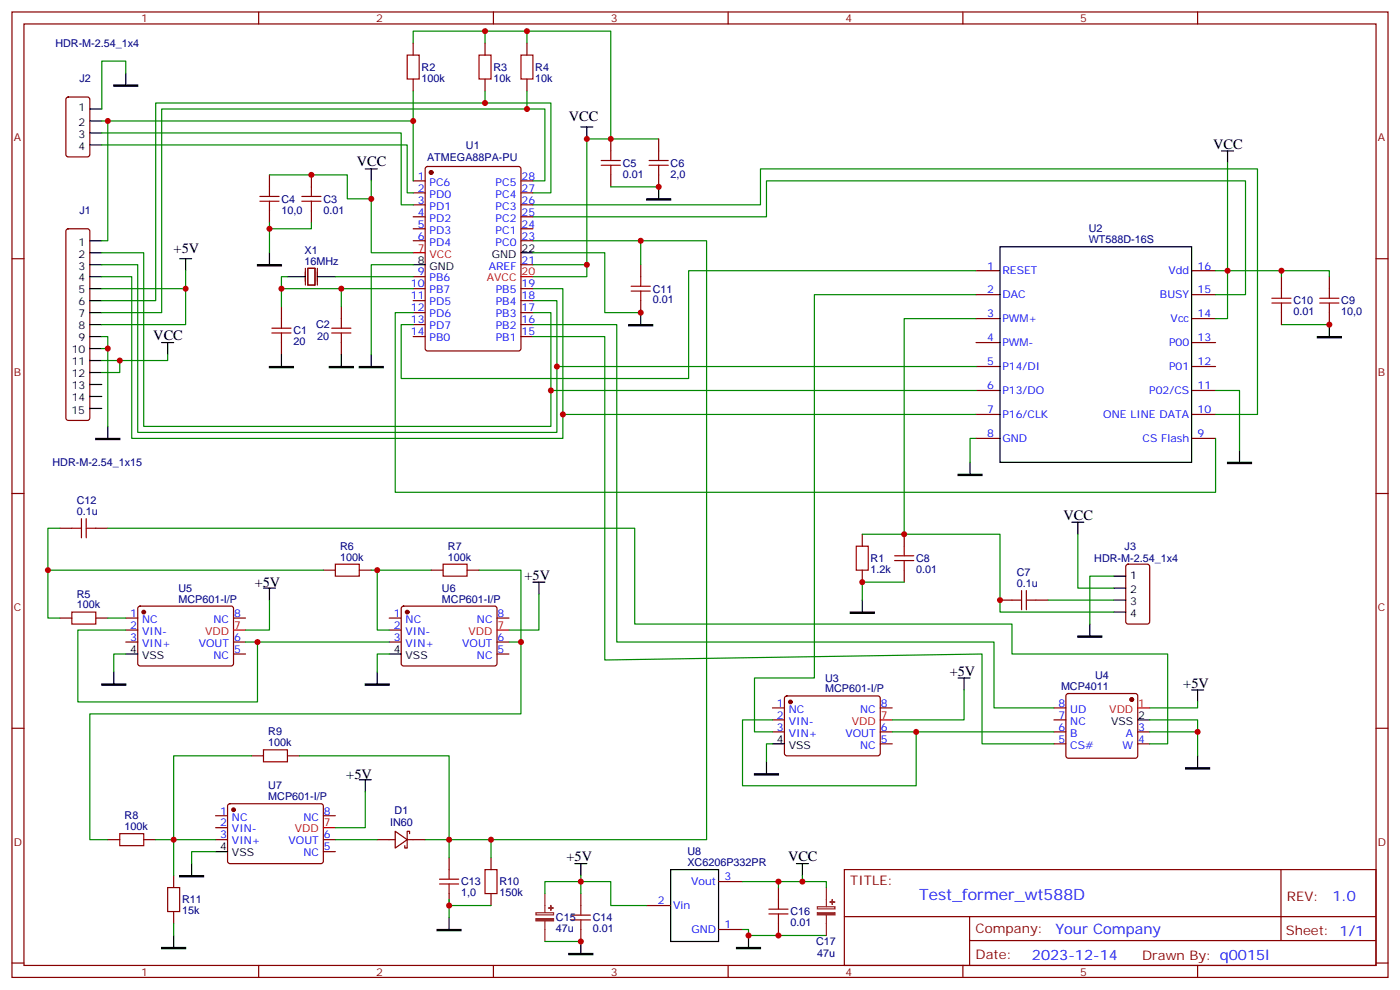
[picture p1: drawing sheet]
<svg xmlns="http://www.w3.org/2000/svg" width="412mm" height="292mm" viewBox="0 0 412 292" stroke-linecap="round" stroke-linejoin="round" font-family="sans-serif">
<g fill="none" stroke="#870000" stroke-width=".35">
<path d="M3.5 3.5h405.4v284.4h-405.4zM7.1 7.1h398.2v277.2h-398.2zM76.2 3.5v3.6M121.7 12.7v3.5M142.9 12.7v3.5M145.3 3.5v3.6M155.2 12.7v3.5M214.5 3.5v3.6M283.6 3.5v3.6M352.8 3.5v3.6M19.6 28.8l.5-.2h5.7l.6 .4 .1 16.5-.5 .7h-5.9l-.6-.4-.1-16.5zM121.7 23.3v3.5"/>
<path d="M142.9 23.3v3.5M155.2 23.3v3.5M79.4 51.5v3.5M91.7 51.5v3.5M121.7 53.3h3.5M121.7 56.8h3.5M125.5 49.2l.4-.2h26.9l.6 .5 .1 53.2-.5 .6-27.1 .1-.6-.5-.1-53.2zM153.5 53.3h3.5M153.5 56.8h3.5M179.9 40.9v3.6M179.9 51.5v3.5M194 40.9v3.6"/>
<path d="M194 51.5v3.5M3.5 76.2h3.6M19.6 67.6l.5-.2h5.7l.5 .2 .2 .5v55l-.3 .5-.4 .2h-5.7l-.5-.2-.2-.5v-55zM79.4 62.1v3.5M91.7 62.1v3.5M121.7 60.3h3.5M121.7 63.9h3.5M121.7 67.4h3.5M121.7 70.9h3.5M153.5 60.3h3.5M153.5 63.9h3.5M153.5 67.4h3.5"/>
<path d="M153.5 70.9h3.5M153.5 78h3.5M188.7 78v3.5M287.5 79.7h7.1M351 79.7h7.1M405.3 76.2h3.6M82.9 90.3v3.5M100.5 90.3v3.5M121.7 81.5h3.5M121.7 85h3.5M121.7 88.5h3.5M121.7 92.1h3.5"/>
<path d="M121.7 95.6h3.5M121.7 99.1h3.5M153.5 85h3.5M153.5 88.5h3.5M153.5 92.1h3.5M153.5 95.6h3.5M153.5 99.1h3.5M188.7 88.5v3.6M287.5 86.8h7.1M287.5 93.8h7.1M351 86.8h7.1M351 93.8h7.1"/>
<path d="M377.5 81.5v3.5M377.5 92.1v3.5M391.6 81.5v3.5M391.6 92.1v3.5M82.9 100.9v3.5M100.5 100.9v3.5M287.5 100.9h7.1M287.5 108h7.1M287.5 115h7.1M351 100.9h7.1M351 108h7.1M351 115h7.1"/>
<path d="M287.5 122.1h7.1M287.5 129.1h7.1M351 122.1h7.1M351 129.1h7.1M3.5 145.3h3.6M17.6 155.6h3.6M28.2 155.6h3.5M254 157.3v3.6M266.3 157.3v3.6M405.3 145.3h3.6M40.8 178.7l.5-.2 27.1 .1 .4 .6-.1 16.5-.6 .4h-27.1l-.4-.7v-16.2zM95.2 167.9h3.6"/>
<path d="M105.8 167.9h3.6M118.4 178.7l.5-.2 27.1 .1 .4 .6-.1 16.5-.6 .4h-27.1l-.4-.7v-16.2zM127 167.9h3.5M137.6 167.9h3.5M254 167.9v3.5M266.3 167.9v3.5M294.6 176.7h3.5M305.2 176.7h3.5M331.8 166.4l.5-.2h5.7l.6 .4 .1 16.5-.5 .6-5.9 .1-.6-.5-.1-16.4zM17.6 182h3.6M28.2 182h3.5M37 182h3.6"/>
<path d="M37 185.6h3.6M37 189.1h3.6M68.8 182h3.5M68.8 189.1h3.5M68.8 192.6h3.5M114.7 182h3.5M114.7 185.6h3.5M114.7 189.1h3.5M146.4 182h3.5M146.4 189.1h3.5M146.4 192.6h3.5M3.5 214.5h3.6"/>
<path d="M227.5 208.5h3.6M227.5 212h3.6M227.5 215.5h3.6M231.3 205.2l.5-.2h27.1l.4 .7-.1 16.5-.6 .4-27.1-.1-.4-.6v-16.2zM259.3 208.5h3.5M259.3 215.5h3.5M259.3 219.1h3.5M310.4 208.5h3.6M310.4 212h3.6M310.4 215.5h3.6M310.4 219.1h3.6M314.2 204.5l.5-.2h19.7l.5 .2 .2 .5v17.6l-.2 .5-.5 .2h-19.7l-.5-.2-.2-.5v-17.6z"/>
<path d="M335.1 215.5h3.6M335.1 219.1h3.6M405.3 214.5h3.6M67.3 236.9l.4-.2 27.1 .1 .4 .6v16.5l-.7 .5-27-.1-.5-.7v-16.2zM74.1 222.6h3.5M84.7 222.6h3.5M31.7 247.3h3.6M42.3 247.3h3.6M51.2 257.9v3.5M63.5 240.2h3.5M63.5 243.8h3.5M63.5 247.3h3.5"/>
<path d="M95.2 240.2h3.6M95.2 247.3h3.6M95.2 250.8h3.6M111.1 247.3h5.3M116.4 244.8l3.5 2.5-3.5 2.5zM119.9 247.3h5.3M120.6 245.5v-.7h-.7v5h-.7v-.7M132.3 252.6v3.5M144.6 252.6v3.5M211.7 259.6h7M248.7 256.1h156.6v28.2h-156.6zM377.3 256.1v20.9"/>
<path d="M51.2 268.5v3.5M132.3 263.2v3.5M144.6 263.2v3.5M171.1 263.2v3.5M171.1 273.8v3.5M190.5 266.7h7.1M211.7 273.8h7M229.3 261.4v3.5M229.3 272v3.5M248.7 270h156.5M285.6 277h119.6M285.6 270v14.1"/>
<path d="M3.5 283.6h3.6M76.2 284.3v3.6M145.3 284.3v3.6M214.5 284.3v3.6M283.6 284.3v3.6M352.8 284.3v3.6M405.3 283.6h3.6"/>
</g>
<g fill="#870000" stroke="#870000" stroke-width=".35">
<circle cx="127" cy="50.8" r=".53"/>
<circle cx="232.8" cy="206.7" r=".53"/>
<circle cx="333.4" cy="206" r=".53"/>
<circle cx="42.3" cy="180.3" r=".53"/>
<circle cx="119.9" cy="180.3" r=".53"/>
<circle cx="68.8" cy="238.5" r=".53"/>
</g>
<path d="M121.7 74.4h3.5M153.5 81.5h3.5M68.8 185.6h3.5M146.4 185.6h3.5M259.3 212h3.5M335.1 208.5h3.6M95.2 243.8h3.6" fill="none" stroke="#f00" stroke-width=".35"/>
<g fill="none" stroke="#000" stroke-width=".35">
<path d="M26.5 32.1h3.5M26.5 35.6h3.5M26.5 39.2h3.5M37 21.5v3.5M171.1 37.4h3.5M172.9 37.4v3.5M26.5 42.7h3.5M107.6 49.7h3.5M109.4 49.7v3.6M194 55v3.6M359.8 44.5h3.6M361.6 44.5v3.5"/>
<path d="M26.5 78h3.5M26.5 74.4h3.5M26.5 70.9h3.5M52.9 76.2h3.5M54.7 76.2v3.5M79.4 74.4v3.6M121.7 78h3.5M153.5 74.4h3.5M294.6 72.7h56.4v63.5h-56.4zM26.5 81.5h3.5M26.5 85h3.5M26.5 88.5h3.5"/>
<path d="M26.5 92.1h3.5M26.5 95.6h3.5M26.5 99.1h3.5M84.7 81.5h5.3M93.5 81.5h5.3M188.7 92.1v3.5M391.6 95.6v3.5M26.5 102.7h3.5M26.5 106.2h3.5M26.5 109.7h3.5M26.5 113.2h3.5M26.5 116.8h3.5"/>
<path d="M47.6 100.9h3.6M49.4 100.9v3.5M82.9 104.4v3.6M100.5 104.4v3.6M109.4 104.4v3.6M26.5 120.3h3.5M31.7 125.6v3.5M285.8 136.2v3.5M365.1 132.6v3.6M315.7 153.8h3.6M317.5 153.8v3.5M77.6 173.2h3.5"/>
<path d="M79.4 173.2v3.5M157 171.4h3.5M158.7 171.4v3.6M254 176.7v3.6M328.1 169.7h3.5M328.1 173.2h3.5M328.1 176.7h3.5M33.5 197.9v3.5M37 192.6h3.6M111.1 197.9v3.5M114.7 192.6h3.5M282.2 199.7h3.6"/>
<path d="M284 199.7v3.5M321 183.8v3.5M328.1 180.3h3.5M227.5 219.1h3.6M335.1 212h3.6M351 203.2h3.5M352.8 203.2v3.5M105.8 229.7h3.6M107.6 229.7v3.5M225.8 224.4v3.5M352.8 222.6v3.5M56.4 254.4v3.5"/>
<path d="M63.5 250.8h3.5M169.3 254.4h3.6M171.1 254.4v3.5M197.6 256.1h14.1v21.2h-14.1zM234.6 254.4h3.5M236.4 254.4v3.5M51.2 275.5v3.5M132.3 270.2v3.6M171.1 277.3v3.5M220.5 275.5v3.5"/>
</g>
<g fill="#000" stroke="#000" stroke-width=".35">
<path d="M33.5 25h7.1v.4h-7.1zM190.5 58.6h7.1v.3h-7.1zM75.8 78h7.1v.3h-7.1zM185.2 95.6h7.1v.4h-7.1zM388.1 99.1h7v.4h-7zM79.4 108h7v.3h-7zM97 108h7.1v.3h-7.1zM105.8 108h7.1v.3h-7.1zM28.2 129.1h7.1v.4h-7.1zM282.2 139.7h7.1v.4h-7.1zM361.6 136.2h7.1v.3h-7.1zM250.5 180.3h7v.3h-7z"/>
<path d="M317.5 187.3h7.1v.4h-7.1zM30 201.4h7v.4h-7zM107.6 201.4h7.1v.4h-7.1zM222.2 227.9h7.1v.3h-7.1zM349.2 226.1h7.1v.4h-7.1zM52.9 257.9h7.1v.3h-7.1zM47.6 279h7.1v.4h-7.1zM128.8 273.8h7v.3h-7zM217 279h7v.4h-7zM167.6 280.8h7v.4h-7z"/>
</g>
<g fill="none" stroke="#008700" stroke-width=".35">
<path d="M121.7 12.7v-3.5h58.2v31.7M142.9 9.2v3.5M155.2 9.2v3.5M30 35.6h1.7v35.3h-1.7M30 39.2h88.2v21.1h3.5M31.7 35.6h90v17.7M37 21.5v-3.5h-7v14.1M121.7 26.8v8.8M142.9 26.8v3.5M155.2 26.8v5.3M30 42.7h89.9v14.1h1.8M79.4 51.5h22.9v7.1h7.1"/>
<path d="M109.4 53.3v21.1h12.3M157 56.8h5.3v-26.5h-116.4v58.2h-15.9M157 53.3h3.5v-21.2h-112.9v60h-17.6M179.9 55h14.1M194 40.9h-21.1v37.1h-15.9M361.6 48v45.8h-3.5M30 78h10.6v49.4h123.4v-38.9h-7M30 74.4h12.3v51.2h120v-33.5h-5.3M54.7 79.7v15.9h-24.7M79.4 65.6v8.8M91.7 65.6v1.8h-12.3M121.7 78h-12.3v26.4"/>
<path d="M157 63.9h68.8v-10.6h141.1v33.5h-8.8M157 60.3h67v-10.6h146.4v72.4h-12.3M157 74.4h21.2v17.7h10.5M157 70.9h51.1v176.4h-63.5M172.9 78v3.5h-15.9M188.7 70.9v7.1M287.5 79.7h-84.7v31.8h-84.6v-15.9h3.5M358.1 79.7h33.5v1.8M377.5 79.7v1.8M30 81.5h8.8v47.6h127v-44.1h-8.8M30 99.1h1.7v26.5M30 85h24.7"/>
<path d="M82.9 85v5.3M84.7 81.5h-1.8v3.5h38.8M98.8 81.5h22.9M100.5 85v5.3M121.7 92.1h-5.3v52.9h241.7v-15.9M157 99.1h21.2v95.3l111.1-1.8v26.5h21.1M157 95.6h24.7v93.5h111.1v19.4h17.6M287.5 93.8h-21.2v63.5h-12.3M287.5 86.8h-47.6v112.9h-17.7v15.8h5.3M377.5 95.6h14.1M30 102.7h1.7M35.3 106.2v3.5h-5.3"/>
<path d="M49.4 104.4v1.8h-19.4M162.3 115h125.2M164 108h123.5M358.1 115h7v17.6M165.8 122.1h121.7M287.5 129.1h-1.7v7.1M17.6 155.6h-3.5v26.4h3.5M31.7 155.6h155.3v28.2h111.1v8.8h45.9v26.5h-5.3M266.3 157.3h28.3v23h33.5M317.5 157.3v15.9h10.6M14.1 167.9h81.1M79.4 176.7v8.9h-7.1"/>
<path d="M109.4 167.9h17.6M111.1 167.9v17.7h3.6M141.1 167.9h12.4v21.2h-3.6M158.7 175v10.6h-8.8M266.3 171.4h-12.3v5.3M308.7 176.7h19.4M328.1 169.7h-7.1v14.1M31.7 182h5.3M37 192.6h-3.5v5.3M37 185.6h-14.1v21.1h52.9v-17.6h-3.5M75.8 189.1h38.9M114.7 192.6h-3.6v5.3"/>
<path d="M153.5 189.1v21.2h-127v37h5.2M227.5 212h-8.8v19.4h51.2v-15.9h-7.1M227.5 219.1h-1.7v5.3M269.9 215.5h40.5M284 203.2v8.8h-21.2M338.7 212h14.1v10.6M338.7 215.5h14.1M352.8 206.7v1.8h-14.1M74.1 222.6h-22.9v35.3M88.2 222.6h44.1v24.7h-7.1M107.6 233.2v10.6h-8.8M45.9 247.3h17.6"/>
<path d="M63.5 250.8h-7.1v3.6M98.8 247.3h12.3M132.3 252.6v-5.3h12.3v5.3M171.1 257.9v5.3M229.3 259.6v1.8M236.4 257.9v1.7h-17.7M236.4 259.6h7v1.8M51.2 272v3.5M132.3 264.9v5.3M132.3 266.7h12.3M160.5 263.2v-3.6h19.4v7.1h10.6M160.5 277.3h10.6"/>
<path d="M218.7 273.8h1.8v1.7h22.9"/>
</g>
<path d="M90 79v5M90.7 79h2.1v5h-2.1zM93.5 79v5" fill="none" stroke="#871200" stroke-width=".35"/>
<g fill="none" stroke="#a10000" stroke-width=".35">
<path d="M119.9 16.2h3.6v7.1h-3.6zM141.1 16.2h3.5v7.1h-3.5zM153.5 16.2h3.5v7.1h-3.5zM76.6 59.3h5.6M76.6 57.9h5.6M79.4 55v2.9M79.4 59.3v2.8M88.9 59.3h5.6M88.9 57.9h5.6M91.7 55v2.9M91.7 59.3v2.8M177.1 48.7h5.6"/>
<path d="M177.1 47.3h5.6M179.9 44.5v2.8M179.9 48.7v2.8M191.2 48.7h5.6M191.2 47.3h5.6M194 44.5v2.8M194 48.7v2.8M80.1 98.1h5.6M80.1 96.7h5.6M82.9 93.8v2.9M82.9 98.1v2.8M97.7 98.1h5.7"/>
<path d="M97.7 96.7h5.7M100.5 93.8v2.9M100.5 98.1v2.8M185.9 85.7h5.7M185.9 84.3h5.7M188.7 81.5v2.8M188.7 85.7v2.8M374.6 89.3h5.7M374.6 87.8h5.7M377.5 85v2.8M377.5 89.3v2.8M388.8 89.3h5.6"/>
<path d="M388.8 87.8h5.6M391.6 85v2.8M391.6 89.3v2.8M21.2 155.6h2.8M24 152.8v5.6M25.4 155.6h2.8M25.4 152.8v5.6M98.8 166.2h7v3.5h-7zM130.5 166.2h7.1v3.5h-7.1zM252.2 160.9h3.6v7h-3.6zM263.5 165.1h5.7M263.5 163.7h5.7"/>
<path d="M266.3 160.9v2.8M266.3 165.1v2.8M298.1 176.7h2.8M300.9 173.9v5.7M302.3 176.7h2.9M302.3 173.9v5.7M21.2 180.3h7v3.5h-7zM77.6 220.8h7.1v3.6h-7.1zM35.3 245.5h7v3.6h-7zM129.5 258.9h5.6M132.3 256.1v2.8M142.9 256.1h3.5v7.1h-3.5z"/>
<path d="M49.4 261.4h3.5v7.1h-3.5zM129.5 260.4h5.6M132.3 260.4v2.8M168.3 270.9h5.6M168.3 269.5h5.6M171.1 266.7v2.8M171.1 270.9v2.9M226.5 269.2h5.6M226.5 267.8h5.6M229.3 264.9v2.9M229.3 269.2v2.8"/>
</g>
<path d="M157.9 268.8h5.2v.7h-5.2zM160.5 263.2v5.6M160.5 271.3v6M240.8 267.1h5.2v.6h-5.2zM243.4 261.4v5.7M243.4 269.5v6" fill="none" stroke="#8c2424" stroke-width=".35"/>
<g fill="#8c2424" stroke="#8c2424" stroke-width=".35">
<path d="M157.9 270.6h5.2v.6h-5.2z"/>
<path d="M161.6 267.4h1.4z"/>
<path d="M162.2 266.7l.1 1.4z"/>
<path d="M240.8 268.8h5.2v.7h-5.2z"/>
<path d="M244.5 265.6l1.4 .1z"/>
<path d="M245.1 264.9l.1 1.4z"/>
</g>
<g fill="#c00">
<circle cx="361.6" cy="79.7" r=".88"/>
<circle cx="31.8" cy="35.6" r=".88"/>
<circle cx="35.3" cy="106.2" r=".88"/>
<circle cx="82.9" cy="85" r=".88"/>
<circle cx="100.5" cy="85" r=".88"/>
<circle cx="79.4" cy="67.4" r=".88"/>
<circle cx="109.4" cy="58.6" r=".88"/>
<circle cx="91.7" cy="51.5" r=".88"/>
<circle cx="172.9" cy="78" r=".88"/>
<circle cx="179.9" cy="40.9" r=".88"/>
<circle cx="172.9" cy="40.9" r=".88"/>
<circle cx="194" cy="55" r=".88"/>
<circle cx="164" cy="107.9" r=".88"/>
<circle cx="162.3" cy="115" r=".88"/>
<circle cx="165.8" cy="122.1" r=".88"/>
<circle cx="254" cy="171.4" r=".88"/>
<circle cx="266.3" cy="157.3" r=".88"/>
<circle cx="121.7" cy="35.6" r=".88"/>
<circle cx="155.2" cy="32.1" r=".88"/>
<circle cx="142.9" cy="30.3" r=".88"/>
<circle cx="155.2" cy="9.2" r=".88"/>
<circle cx="142.9" cy="9.2" r=".88"/>
<circle cx="391.6" cy="95.6" r=".88"/>
<circle cx="377.5" cy="79.7" r=".88"/>
<circle cx="269.9" cy="215.5" r=".88"/>
<circle cx="352.8" cy="215.5" r=".88"/>
<circle cx="188.7" cy="92.1" r=".88"/>
<circle cx="75.8" cy="189.1" r=".88"/>
<circle cx="111.1" cy="167.9" r=".88"/>
<circle cx="14.1" cy="167.9" r=".88"/>
<circle cx="153.5" cy="189.1" r=".88"/>
<circle cx="51.2" cy="247.3" r=".88"/>
<circle cx="132.3" cy="247.3" r=".88"/>
<circle cx="132.3" cy="266.7" r=".88"/>
<circle cx="188.7" cy="70.9" r=".88"/>
<circle cx="294.6" cy="176.7" r=".88"/>
<circle cx="171.1" cy="259.6" r=".88"/>
<circle cx="144.6" cy="247.3" r=".88"/>
<circle cx="171.1" cy="277.3" r=".88"/>
<circle cx="229.3" cy="259.6" r=".88"/>
<circle cx="236.4" cy="259.6" r=".88"/>
<circle cx="229.3" cy="275.5" r=".88"/>
<circle cx="220.5" cy="275.5" r=".88"/>
<circle cx="54.7" cy="85" r=".88"/>
<circle cx="31.8" cy="102.7" r=".88"/>
</g>
<text font-size="4.6" fill="#00f" x="270.8" y="265.1">Test_former_wt588D</text>
<g font-size="4.2">
<text x="167.6" y="35.6">VCC</text>
<text x="357.4" y="43.7">VCC</text>
<text x="105.1" y="49">VCC</text>
<text x="51.2" y="74.4">+5V</text>
<text x="45.2" y="100.2">VCC</text>
<text x="313.3" y="153.1">VCC</text>
<text x="75" y="172.8">+5V</text>
<text x="154.5" y="170.7">+5V</text>
<text x="279.8" y="199">+5V</text>
<text x="348.5" y="202.5">+5V</text>
<text x="102" y="229.3">+5V</text>
<text x="166.9" y="253.6">+5V</text>
<text x="232.1" y="253.6">VCC</text>
</g>
<g font-size="4.2" fill="#00f">
<text x="392.5" y="265.4">1.0</text>
<text x="310.9" y="274.9">Your Company</text>
<text x="304" y="282.7">2023-12-14</text>
</g>
<g font-size="3.9" fill="#800">
<text x="250.5" y="260.7">TITLE:</text>
<text x="379.1" y="265.4">REV:</text>
<text x="287.4" y="274.9">Company:</text>
<text x="378.7" y="275.5">Sheet: 1/1</text>
<text x="287.4" y="282.6">Date:</text>
<text x="336.4" y="282.7">Drawn By: q0015l</text>
</g>
<g font-size="3.2" fill="#800">
<text x="41.6" y="6.5">1</text>
<text x="110.8" y="6.5">2</text>
<text x="179.9" y="6.5">3</text>
<text x="249.1" y="6.5">4</text>
<text x="318.2" y="6.5">5</text>
<text x="4.1" y="41.6">A</text>
<text x="405.9" y="41.6">A</text>
<text x="4.1" y="110.8">B</text>
<text x="405.9" y="110.8">B</text>
<text x="4.1" y="179.9">C</text>
<text x="405.9" y="179.9">C</text>
<text x="4.1" y="249.1">D</text>
<text x="405.9" y="249.1">D</text>
<text x="41.6" y="287.3">1</text>
<text x="110.8" y="287.3">2</text>
<text x="179.9" y="287.3">3</text>
<text x="249.1" y="287.3">4</text>
<text x="318.2" y="287.3">5</text>
</g>
<g font-size="3.2" fill="#000080">
<text x="16.3" y="13.8">HDR-M-2.54_1x4</text>
<text x="124.2" y="20.9">R2</text>
<text x="145.3" y="20.9">R3</text>
<text x="157.7" y="20.9">R4</text>
<text x="23.4" y="24.3">J2</text>
<text x="124.2" y="24.1">100k</text>
<text x="145.3" y="24.1">10k</text>
<text x="157.7" y="24.1">10k</text>
<text x="125.8" y="47.3">ATMEGA88PA-PU</text>
<text x="137.2" y="43.8">U1</text>
<text x="183.4" y="52.3">0.01</text>
<text x="183.4" y="49.1">C5</text>
<text x="197.6" y="52.3">2,0</text>
<text x="197.6" y="49.1">C6</text>
<text x="82.9" y="59.7">C4</text>
<text x="95.2" y="59.7">C3</text>
<text x="23.4" y="63.1">J1</text>
<text x="82.9" y="62.9">10,0</text>
<text x="95.2" y="62.9">0.01</text>
<text x="320.7" y="71.6">WT588D-16S</text>
<text x="320.7" y="68.4">U2</text>
<text x="89.7" y="78">16MHz</text>
<text x="89.7" y="74.7">X1</text>
<text x="192.3" y="89.4">0.01</text>
<text x="192.3" y="86.2">C11</text>
<text x="381" y="89.7">C10</text>
<text x="395.1" y="89.7">C9</text>
<text x="381" y="92.9">0.01</text>
<text x="395.1" y="92.9">10,0</text>
<text x="86.4" y="101.7">20</text>
<text x="86.4" y="98.5">C1</text>
<text x="93.1" y="96.7">C2</text>
<text x="93.4" y="100.3">20</text>
<text x="15.5" y="137.3">HDR-M-2.54_1x15</text>
<text x="22.6" y="148.5">C12</text>
<text x="22.6" y="151.7">0.1u</text>
<text x="100.2" y="161.9">R6</text>
<text x="132" y="161.9">R7</text>
<text x="331.3" y="161.9">J3</text>
<text x="100.2" y="165.1">100k</text>
<text x="132" y="165.1">100k</text>
<text x="256.5" y="165.5">R1</text>
<text x="269.9" y="165.5">C8</text>
<text x="322.3" y="165.5">HDR-M-2.54_1x4</text>
<text x="256.5" y="168.8">1.2k</text>
<text x="269.9" y="168.8">0.01</text>
<text x="299.5" y="172.9">0.1u</text>
<text x="299.5" y="169.6">C7</text>
<text x="22.6" y="179.2">100k</text>
<text x="22.6" y="176">R5</text>
<text x="52.6" y="177.4">MCP601-I/P</text>
<text x="52.6" y="174.3">U5</text>
<text x="130.2" y="177.4">MCP601-I/P</text>
<text x="130.2" y="174.3">U6</text>
<text x="243.1" y="203.9">MCP601-I/P</text>
<text x="243.1" y="200.7">U3</text>
<text x="312.5" y="203.2">MCP4011</text>
<text x="322.6" y="200">U4</text>
<text x="79" y="219.8">100k</text>
<text x="79" y="216.6">R9</text>
<text x="79" y="232.5">U7</text>
<text x="79" y="235.7">MCP601-I/P</text>
<text x="116.2" y="239.6">D1</text>
<text x="36.7" y="244.5">100k</text>
<text x="36.7" y="241.3">R8</text>
<text x="114.9" y="243.1">IN60</text>
<text x="202.5" y="251.9">U8</text>
<text x="202.5" y="255.1">XC6206P332PR</text>
<text x="135.8" y="260.8">C13</text>
<text x="147.1" y="260.8">R10</text>
<text x="53.6" y="269.3">15k</text>
<text x="53.6" y="266.1">R11</text>
<text x="135.8" y="264">1,0</text>
<text x="147.1" y="264">150k</text>
<text x="232.8" y="269.6">C16</text>
<text x="163.8" y="274.6">47u</text>
<text x="163.8" y="271.4">C15</text>
<text x="174.6" y="274.6">0.01</text>
<text x="174.6" y="271.4">C14</text>
<text x="232.8" y="272.8">0.01</text>
<text x="240.4" y="278.4">C17</text>
<text x="240.7" y="281.9">47u</text>
</g>
<g font-size="3.2">
<text x="23.1" y="32.8">1</text>
<text x="23.1" y="37">2</text>
<text x="23.1" y="40.6">3</text>
<text x="23.1" y="44.1">4</text>
<text x="23.1" y="72.3">1</text>
<text x="23.1" y="75.8">2</text>
<text x="123" y="77.6">8</text>
<text x="144.9" y="75.8">GND</text>
<text x="153.6" y="74.1">22</text>
<text x="23.1" y="79.4">3</text>
<text x="23.1" y="82.9">4</text>
<text x="126.5" y="79.4">GND</text>
<text x="23.1" y="86.4">5</text>
<text x="23.1" y="90">6</text>
<text x="23.1" y="93.5">7</text>
<text x="23.1" y="97">8</text>
<text x="23.1" y="100.5">9</text>
<text x="21.1" y="104.1">10</text>
<text x="21.1" y="107.6">11</text>
<text x="21.1" y="111.1">12</text>
<text x="21.1" y="114.7">13</text>
<text x="21.1" y="118.2">14</text>
<text x="21" y="122.1">15</text>
<text x="332.9" y="170.4">1</text>
<text x="332.9" y="174.6">2</text>
<text x="332.9" y="178.2">3</text>
<text x="332.9" y="181.7">4</text>
<text x="38.4" y="192.3">4</text>
<text x="41.9" y="194">VSS</text>
<text x="116" y="192.3">4</text>
<text x="119.5" y="194">VSS</text>
<text x="327.3" y="213.4">VSS</text>
<text x="335.3" y="211.7">2</text>
<text x="228.9" y="218.7">4</text>
<text x="232.4" y="220.5">VSS</text>
<text x="64.8" y="250.5">4</text>
<text x="68.3" y="252.2">VSS</text>
</g>
<g font-size="3.2" fill="#00f">
<text x="123" y="52.9">1</text>
<text x="153.6" y="52.9">28</text>
<text x="123" y="56.4">2</text>
<text x="123" y="60">3</text>
<text x="126.5" y="54.7">PC6</text>
<text x="126.5" y="58.2">PD0</text>
<text x="146" y="58.2">PC4</text>
<text x="146" y="54.7">PC5</text>
<text x="153.6" y="60">26</text>
<text x="153.6" y="56.4">27</text>
<text x="123" y="63.5">4</text>
<text x="126.5" y="61.7">PD1</text>
<text x="126.5" y="65.3">PD2</text>
<text x="146" y="65.3">PC2</text>
<text x="146" y="61.7">PC3</text>
<text x="153.6" y="63.5">25</text>
<text x="123" y="67">5</text>
<text x="123" y="70.6">6</text>
<text x="126.5" y="68.8">PD3</text>
<text x="146" y="68.8">PC1</text>
<text x="153.6" y="70.6">23</text>
<text x="153.6" y="67">24</text>
<text x="126.5" y="72.3">PD4</text>
<text x="146" y="72.3">PC0</text>
<text x="153.6" y="77.6">21</text>
<text x="123" y="81.1">9</text>
<text x="126.5" y="82.9">PB6</text>
<text x="143.9" y="79.4">AREF</text>
<text x="290.8" y="79.4">1</text>
<text x="295.3" y="80.8">RESET</text>
<text x="344.2" y="80.8">Vdd</text>
<text x="352.8" y="79.4">16</text>
<text x="121" y="84.7">10</text>
<text x="121" y="88.2">11</text>
<text x="126.5" y="86.4">PB7</text>
<text x="126.5" y="90">PD5</text>
<text x="146" y="90">PB4</text>
<text x="146" y="86.4">PB5</text>
<text x="153.6" y="88.2">18</text>
<text x="153.6" y="84.7">19</text>
<text x="290.8" y="86.4">2</text>
<text x="295.3" y="87.8">DAC</text>
<text x="341.7" y="87.8">BUSY</text>
<text x="352.8" y="86.4">15</text>
<text x="121" y="91.7">12</text>
<text x="121" y="95.2">13</text>
<text x="126.5" y="93.5">PD6</text>
<text x="146" y="93.5">PB3</text>
<text x="153.6" y="95.2">16</text>
<text x="153.6" y="91.7">17</text>
<text x="290.8" y="93.5">3</text>
<text x="295.3" y="94.9">PWM+</text>
<text x="344.8" y="94.9">Vcc</text>
<text x="352.8" y="93.5">14</text>
<text x="121" y="98.8">14</text>
<text x="126.5" y="97">PD7</text>
<text x="126.5" y="100.5">PB0</text>
<text x="146" y="100.5">PB1</text>
<text x="146" y="97">PB2</text>
<text x="153.6" y="98.8">15</text>
<text x="290.8" y="100.5">4</text>
<text x="295.3" y="102">PWM-</text>
<text x="344.4" y="102">P00</text>
<text x="352.8" y="100.5">13</text>
<text x="290.8" y="107.6">5</text>
<text x="352.8" y="107.6">12</text>
<text x="295.3" y="109">P14/DI</text>
<text x="344.4" y="109">P01</text>
<text x="290.8" y="114.7">6</text>
<text x="295.3" y="116.1">P13/DO</text>
<text x="338.5" y="116.1">P02/CS</text>
<text x="352.8" y="114.7">11</text>
<text x="290.8" y="121.7">7</text>
<text x="295.3" y="123.1">P16/CLK</text>
<text x="325" y="123.1">ONE LINE DATA</text>
<text x="352.8" y="121.7">10</text>
<text x="290.8" y="128.8">8</text>
<text x="295.3" y="130.2">GND</text>
<text x="336.6" y="130.2">CS Flash</text>
<text x="352.8" y="128.8">9</text>
<text x="38.4" y="181.7">1</text>
<text x="38.4" y="185.2">2</text>
<text x="41.9" y="183.4">NC</text>
<text x="62.9" y="183.4">NC</text>
<text x="69" y="181.7">8</text>
<text x="116" y="181.7">1</text>
<text x="116" y="185.2">2</text>
<text x="119.5" y="183.4">NC</text>
<text x="140.5" y="183.4">NC</text>
<text x="146.6" y="181.7">8</text>
<text x="38.4" y="188.7">3</text>
<text x="41.9" y="187">VIN-</text>
<text x="41.9" y="190.5">VIN+</text>
<text x="58.5" y="190.5">VOUT</text>
<text x="69" y="188.7">6</text>
<text x="116" y="188.7">3</text>
<text x="119.5" y="187">VIN-</text>
<text x="119.5" y="190.5">VIN+</text>
<text x="136.2" y="190.5">VOUT</text>
<text x="146.6" y="188.7">6</text>
<text x="62.9" y="194">NC</text>
<text x="69" y="192.3">5</text>
<text x="140.5" y="194">NC</text>
<text x="146.6" y="192.3">5</text>
<text x="228.9" y="208.1">1</text>
<text x="232.4" y="209.9">NC</text>
<text x="253.4" y="209.9">NC</text>
<text x="259.5" y="208.1">8</text>
<text x="311.8" y="208.1">8</text>
<text x="315.3" y="209.9">UD</text>
<text x="228.9" y="211.7">2</text>
<text x="228.9" y="215.2">3</text>
<text x="232.4" y="213.4">VIN-</text>
<text x="259.5" y="215.2">6</text>
<text x="311.8" y="215.2">6</text>
<text x="311.8" y="211.7">7</text>
<text x="315.3" y="213.4">NC</text>
<text x="335.3" y="215.2">3</text>
<text x="232.4" y="217">VIN+</text>
<text x="249" y="217">VOUT</text>
<text x="253.4" y="220.5">NC</text>
<text x="259.5" y="218.7">5</text>
<text x="311.8" y="218.7">5</text>
<text x="315.3" y="220.5">CS#</text>
<text x="315.3" y="217">B</text>
<text x="330.7" y="220.5">W</text>
<text x="331.7" y="217">A</text>
<text x="335.3" y="218.7">4</text>
<text x="64.8" y="239.9">1</text>
<text x="95.4" y="239.9">8</text>
<text x="64.8" y="243.4">2</text>
<text x="68.3" y="241.7">NC</text>
<text x="68.3" y="245.2">VIN-</text>
<text x="89.4" y="241.7">NC</text>
<text x="64.8" y="246.9">3</text>
<text x="68.3" y="248.7">VIN+</text>
<text x="85" y="248.7">VOUT</text>
<text x="95.4" y="250.5">5</text>
<text x="95.4" y="246.9">6</text>
<text x="89.4" y="252.2">NC</text>
<text x="203.6" y="260.7">Vout</text>
<text x="213.4" y="259.3">3</text>
<text x="193.8" y="266.3">2</text>
<text x="198.3" y="267.8">Vin</text>
<text x="203.7" y="274.8">GND</text>
<text x="213.4" y="273.4">1</text>
</g>
<g font-size="3.2" fill="#f00">
<text x="123" y="74.1">7</text>
<text x="126.5" y="75.8">VCC</text>
<text x="143.4" y="82.9">AVCC</text>
<text x="153.6" y="81.1">20</text>
<text x="69" y="185.2">7</text>
<text x="146.6" y="185.2">7</text>
<text x="60.4" y="187">VDD</text>
<text x="138" y="187">VDD</text>
<text x="326.8" y="209.9">VDD</text>
<text x="335.3" y="208.1">1</text>
<text x="250.9" y="213.4">VDD</text>
<text x="259.5" y="211.7">7</text>
<text x="86.9" y="245.2">VDD</text>
<text x="95.4" y="243.4">7</text>
</g>
</svg>
